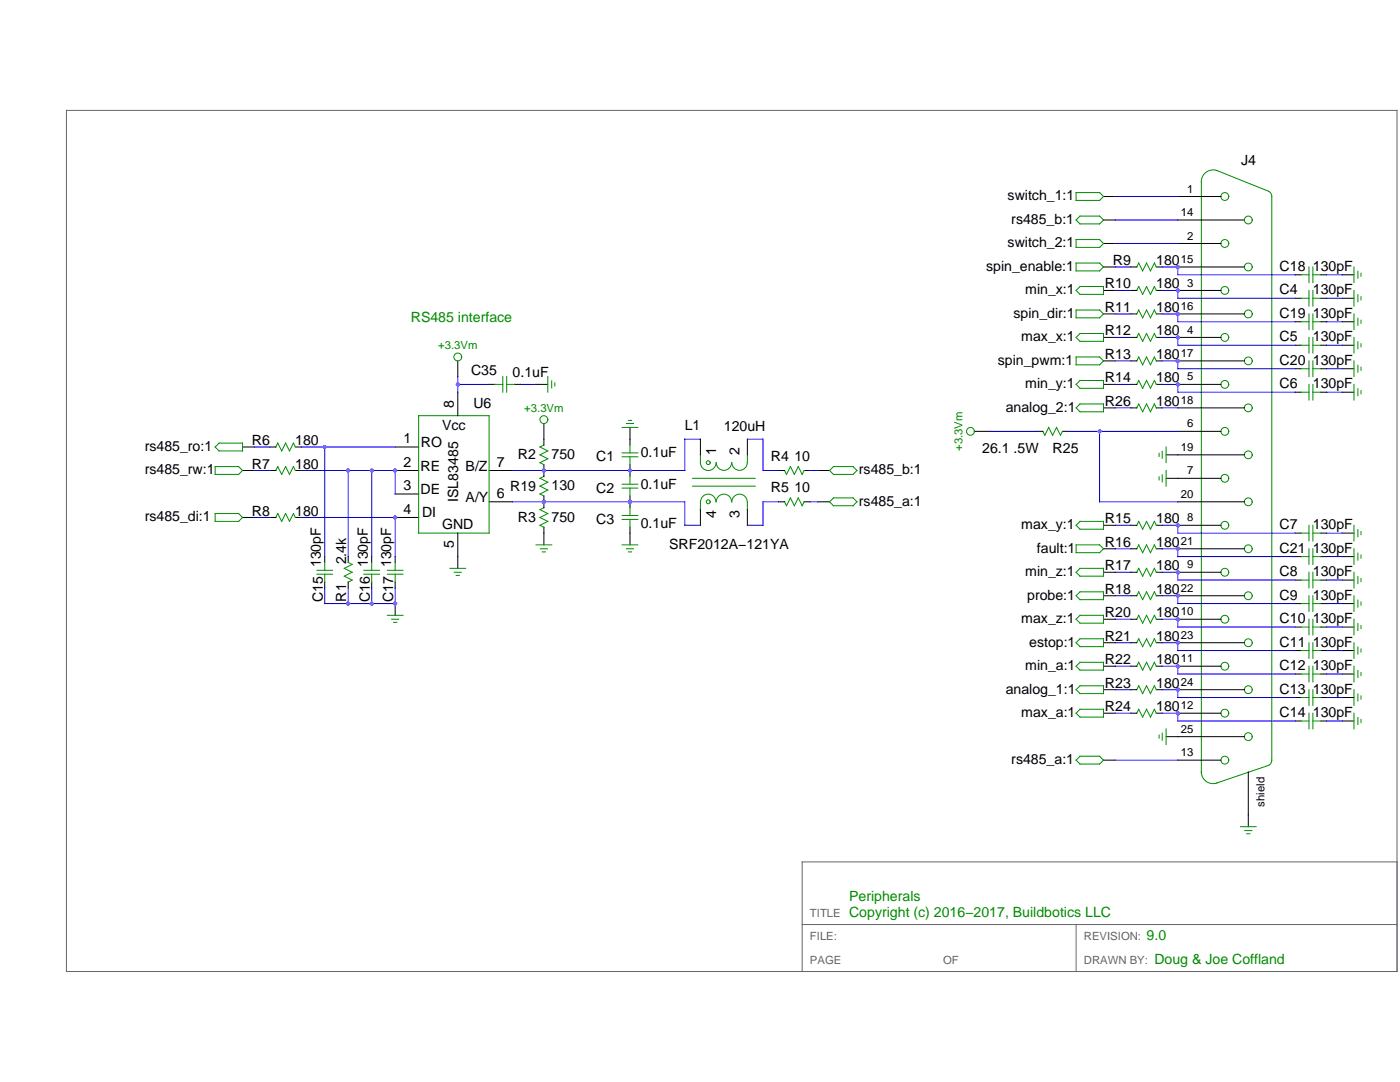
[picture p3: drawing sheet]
<svg xmlns="http://www.w3.org/2000/svg" width="279mm" height="216mm" viewBox="0 0 279 216" stroke-linecap="round" stroke-linejoin="round" font-family="sans-serif">
<path d="M13.3 22h265.5v171.9h-265.5zM278.8 172h-118.7v21.9M160.1 184.5h118.7M214.8 184.5v9.4" fill="none" stroke="#666" stroke-width=".2"/>
<g fill="none" stroke="#000" stroke-width=".2">
<path d="M91.4 72v3.1M91.4 78.3v4.6M97.6 76.7h1.2M102.7 76.7h1.2M48.4 89.2h2.3M48.4 93.9h2.3M78.9 89.2h4.7M78.9 93.9h4.7M78.9 98.6h4.7M97.6 93.9h4.7M48.4 103.3h2.3M78.9 103.3h4.7"/>
<path d="M91.4 106.4v4.7M97.6 100.1h4.7"/>
</g>
<g fill="none" stroke="#008b00" stroke-width=".2">
<path d="M98.8 76.7h1.5M100.3 75.1v3.2M101.1 75.1v3.2M101.1 76.7h1.6M42.9 93.1h4.7l.8 .8-.8 .8h-4.7zM43.7 88.4h4.7v1.6h-4.7l-.8-.8zM83.6 82.9h14v23.5h-14zM42.9 102.5h4.7l.8 .8-.8 .7h-4.7z"/>
<circle cx="91.4" cy="71.2" r=".78"/>
</g>
<path d="M91.4 76.7h6.2M91.4 75.1v3.2M103.9 76.7h3.1" fill="none" stroke="#00f" stroke-width=".2"/>
<g fill="#a020f0">
<circle cx="78.9" cy="103.3" r=".39"/>
<circle cx="78.9" cy="93.9" r=".39"/>
</g>
<path d="M108.5 95.1l-.7 .3 1.5 .8-1.5 .8 1.5 .8-1.5 .8 .7 .4" fill="none" stroke="#008b00" stroke-width=".2"/>
<path d="M108.5 93.9v1.2M108.5 99v1.1" fill="none" stroke="#000" stroke-width=".2"/>
<g fill="#a020f0">
<circle cx="108.5" cy="93.9" r=".39"/>
<circle cx="108.5" cy="100.1" r=".39"/>
</g>
<path d="M78.9 93.9v4.7M102.3 93.9h34.4M102.3 100.1h34.4" fill="none" stroke="#00f" stroke-width=".2"/>
<g fill="none" stroke="#000" stroke-width=".2">
<path d="M220.2 58h2.4M220.2 53.3h2.4M220.2 43.9h2.4M107 76.7h2.3M220.2 76.7h2.4M220.2 72h2.4M220.2 67.3h2.4M220.2 62.6h2.4M163.2 93.9h2.4M194.5 86.1h3.1M232.7 90.8h2.4M232.7 95.4h2.4"/>
<path d="M69.5 111.1v1.1M69.5 116.1v1.2M91.4 111.1v2.3M163.2 100.1h2.4M220.2 104.8h2.4M220.2 118.9h2.4M220.2 109.5h2.4M220.2 114.2h2.4M78.9 120.4v2.4M220.2 132.9h2.4M220.2 123.6h2.4M220.2 128.2h2.4"/>
<path d="M220.2 142.3h2.4M220.2 151.7h2.4"/>
</g>
<g fill="none" stroke="#008b00" stroke-width=".2">
<path d="M214.8 58l.7-.8h4.7v1.5h-4.7zM214.8 52.5h4.6l.8 .8-.8 .8h-4.6zM214.8 43.9l.7-.8h3.9l.8 .8-.8 .8h-3.9zM109.3 75.1v3.2M110.1 76v1.4M110.7 76.4v.6M214.8 67.3l.7-.8h4.7v1.6h-4.7zM214.8 76.7l.7-.8h4.7v1.6h-4.7zM214.8 61.9h4.6l.8 .7-.8 .8h-4.6zM214.8 71.2h4.6l.8 .8-.8 .8h-4.6zM166.3 93.1h3.9l.8 .8-.8 .8h-3.9l-.7-.8zM166.3 99.3h3.9l.8 .8-.8 .8h-3.9l-.7-.8z"/>
<path d="M231.3 90.4v.7M231.3 95.1v.7M231.9 90.1v1.4M231.9 94.7v1.4M232.7 89.2v3.1M232.7 93.9v3.1M69.5 112.2l.8 .4-1.6 .8 1.6 .8-1.6 .8 1.6 .8-.8 .3M89.8 113.4h3.1M90.7 114.2h1.4M91 114.8h.7M214.8 104.8l.7-.8h4.7v1.6h-4.7zM214.8 108.7h4.6l.8 .8-.8 .8h-4.6z"/>
<path d="M215.5 113.4h4.7v1.6h-4.7l-.7-.8zM215.5 118.1h4.7v1.6h-4.7l-.7-.8zM77.3 122.8h3.1M78.2 123.6h1.4M78.6 124.2h.6M214.8 123.6l.7-.8h4.7v1.5h-4.7zM214.8 128.2l.7-.7h4.7v1.5h-4.7zM214.8 132.9l.7-.7h4.7v1.5h-4.7zM214.8 142.3l.7-.8h4.7v1.6h-4.7zM214.8 151.7l.7-.8h3.9l.8 .8-.8 .8h-3.9z"/>
<circle cx="193.7" cy="86.1" r=".78"/>
</g>
<circle cx="78.9" cy="120.4" r=".39" fill="#a020f0"/>
<path d="M108.5 101.3l-.7 .4 1.5 .8-1.5 .8 1.5 .7-1.5 .8 .7 .4" fill="none" stroke="#008b00" stroke-width=".2"/>
<path d="M108.5 100.1v1.2M108.5 105.2v1.2" fill="none" stroke="#000" stroke-width=".2"/>
<circle cx="108.5" cy="100.1" r=".39" fill="#a020f0"/>
<path d="M108.5 87.6v1.2M108.5 92.7v1.2M108.5 106.4v2.3" fill="none" stroke="#000" stroke-width=".2"/>
<path d="M108.5 88.8l-.7 .4 1.5 .8-1.5 .8 1.5 .7-1.5 .8 .7 .4M107 108.7h3.1M107.8 109.5h1.4M108.2 110.1h.7" fill="none" stroke="#008b00" stroke-width=".2"/>
<circle cx="108.5" cy="93.9" r=".39" fill="#a020f0"/>
<path d="M108.5 84.5v3.1M125.7 93.9v1.2M125.7 99v1.1M155.4 93.9h1.2M160.5 93.9h1.2M155.4 100.1h1.2M160.5 100.1h1.2" fill="none" stroke="#000" stroke-width=".2"/>
<g fill="none" stroke="#008b00" stroke-width=".2">
<path d="M124.2 97.4h3.1M124.2 96.6h3.1M125.7 95.1v1.5M125.7 97.4v1.6M156.6 93.9l.4 .8 .7-1.6 .8 1.6 .8-1.6 .8 1.6 .4-.8M156.6 100.1l.4 .8 .7-1.6 .8 1.6 .8-1.6 .8 1.6 .4-.8"/>
<circle cx="108.5" cy="83.7" r=".78"/>
</g>
<path d="M161.7 93.9h1.5M161.7 100.1h1.5" fill="none" stroke="#00f" stroke-width=".2"/>
<g fill="#a020f0">
<circle cx="125.7" cy="100.1" r=".39"/>
<circle cx="125.7" cy="93.9" r=".39"/>
</g>
<path d="M125.7 100.1v1.2M125.7 105.2v1.2" fill="none" stroke="#000" stroke-width=".2"/>
<path d="M124.2 103.6h3.1M124.2 102.9h3.1M125.7 101.3v1.6M125.7 103.6v1.6" fill="none" stroke="#008b00" stroke-width=".2"/>
<circle cx="125.7" cy="100.1" r=".39" fill="#a020f0"/>
<path d="M125.7 87.6v1.2M125.7 92.7v1.2" fill="none" stroke="#000" stroke-width=".2"/>
<path d="M124.2 91.1h3.1M124.2 90.4h3.1M125.7 88.8v1.6M125.7 91.1v1.6" fill="none" stroke="#008b00" stroke-width=".2"/>
<circle cx="125.7" cy="93.9" r=".39" fill="#a020f0"/>
<g fill="none" stroke="#000" stroke-width=".2">
<path d="M235.1 39.2h8.6M235.1 58h8.6M235.1 53.3h13.2M235.1 48.6h8.6M235.1 43.9h13.2M235.1 76.7h8.6M235.1 72h13.2M235.1 67.3h8.6M235.1 62.6h13.2M125.7 85.3v2.3M139.8 87.6v3.2M149.2 87.6v3.2"/>
<path d="M235.1 95.4h8.6M235.1 90.8h13.2M235.1 86.1h8.6M235.1 81.4h13.2M125.7 106.4v2.3M139.8 101.7v3.1M149.2 101.7v3.1M235.1 118.9h13.2M235.1 114.2h8.6M235.1 109.5h13.2M235.1 104.8h8.6M235.1 100.1h13.2"/>
<path d="M235.1 137.6h13.2M235.1 132.9h8.6M235.1 128.2h13.2M235.1 123.6h8.6M235.1 151.7h8.6M235.1 147h13.2M235.1 142.3h8.6M249.1 154v8.6"/>
</g>
<g fill="none" stroke="#008b00" stroke-width=".2">
<path d="M253.2 38.2l-10.3-4.2a2.34 2.34 0 0 0-3.1 2.2v118M253.2 38.2a1.17 1.17 0 0 1 .6 1v112.5a1.17 1.17 0 0 1-.6 1M124.2 85.3h3.1M125 84.5h1.4M125.4 83.9h.6M138.2 95.4h12.5M138.2 97h12.5M139.8 90.8v1.5a1.56 1.56 0 0 0 1.5 1.6 1.56 1.56 0 0 0 1.6-1.6M142.9 92.3a1.53 1.53 0 0 0 1.6 1.6 1.53 1.53 0 0 0 1.5-1.6M146.1 92.3a1.53 1.53 0 0 0 1.5 1.6 1.53 1.53 0 0 0 1.5-1.6M149.2 90.8v1.5M124.2 108.7h3.1"/>
<path d="M125 109.5h1.4M125.4 110.1h.6M142.9 100.1a1.53 1.53 0 0 0-1.6-1.5 1.53 1.53 0 0 0-1.5 1.5v1.6M142.9 100.1a1.53 1.53 0 0 1 1.6-1.5 1.53 1.53 0 0 1 1.5 1.5M146.1 100.1a1.53 1.53 0 0 1 1.5-1.5 1.53 1.53 0 0 1 1.5 1.5M149.2 100.1v1.6M239.8 154a2.34 2.34 0 0 0 3.1 2.2M253.2 152.7l-10.4 3.5"/>
<circle cx="244.4" cy="39.2" r=".78"/>
<circle cx="244.4" cy="48.6" r=".78"/>
<circle cx="244.4" cy="58" r=".78"/>
<circle cx="249.1" cy="53.3" r=".78"/>
<circle cx="249.1" cy="43.9" r=".78"/>
<circle cx="244.4" cy="67.3" r=".78"/>
<circle cx="244.4" cy="76.7" r=".78"/>
<circle cx="249.1" cy="72" r=".78"/>
<circle cx="249.1" cy="62.6" r=".78"/>
<circle cx="141.3" cy="92.3" r=".39"/>
<circle cx="244.4" cy="86.1" r=".78"/>
<circle cx="244.4" cy="95.4" r=".78"/>
<circle cx="249.1" cy="81.4" r=".78"/>
<circle cx="249.1" cy="90.8" r=".78"/>
<circle cx="141.3" cy="100.1" r=".39"/>
<circle cx="244.4" cy="114.2" r=".78"/>
<circle cx="244.4" cy="104.8" r=".78"/>
<circle cx="249.1" cy="118.9" r=".78"/>
<circle cx="249.1" cy="100.1" r=".78"/>
<circle cx="249.1" cy="109.5" r=".78"/>
<circle cx="244.4" cy="123.6" r=".78"/>
<circle cx="244.4" cy="132.9" r=".78"/>
<circle cx="249.1" cy="137.6" r=".78"/>
<circle cx="249.1" cy="128.2" r=".78"/>
<circle cx="244.4" cy="151.7" r=".78"/>
<circle cx="244.4" cy="142.3" r=".78"/>
<circle cx="249.1" cy="147" r=".78"/>
</g>
<path d="M139.8 87.6h-3.1v6.3M149.2 87.6h3.1v6.3h3.1M136.7 100.1v4.7h3.1M155.4 100.1h-3.1v4.7h-3.1" fill="none" stroke="#00f" stroke-width=".2"/>
<g fill="#a020f0">
<circle cx="235.1" cy="142.3" r=".39"/>
<circle cx="235.1" cy="137.6" r=".39"/>
<circle cx="235.1" cy="132.9" r=".39"/>
<circle cx="235.1" cy="128.2" r=".39"/>
<circle cx="235.1" cy="123.6" r=".39"/>
<circle cx="235.1" cy="118.9" r=".39"/>
<circle cx="235.1" cy="114.2" r=".39"/>
<circle cx="235.1" cy="109.5" r=".39"/>
<circle cx="235.1" cy="104.8" r=".39"/>
<circle cx="235.1" cy="76.7" r=".39"/>
<circle cx="235.1" cy="72" r=".39"/>
<circle cx="235.1" cy="67.3" r=".39"/>
<circle cx="235.1" cy="62.6" r=".39"/>
<circle cx="235.1" cy="58" r=".39"/>
<circle cx="235.1" cy="53.3" r=".39"/>
</g>
<g fill="none" stroke="#000" stroke-width=".2">
<path d="M220.2 39.2h2.4M220.2 48.6h2.4M225.7 58h1.2M225.7 53.3h1.2M230.8 58h1.1M230.8 53.3h1.1M258.5 59.5h1.2M258.5 54.8h1.2M263.6 59.5h1.1M263.6 54.8h1.1M267.9 59.5h2.3M267.9 54.8h2.3"/>
<path d="M225.7 76.7h1.2M225.7 72h1.2M225.7 67.3h1.2M225.7 62.6h1.2M230.8 76.7h1.1M230.8 72h1.1M230.8 67.3h1.1M230.8 62.6h1.1M258.5 68.9h1.2M258.5 78.3h1.2M258.5 73.6h1.2M258.5 64.2h1.2"/>
<path d="M263.6 68.9h1.1M263.6 78.3h1.1M263.6 73.6h1.1M263.6 64.2h1.1M267.9 68.9h2.3M267.9 78.3h2.3M267.9 73.6h2.3M267.9 64.2h2.3M53.9 93.9h1.1M53.9 89.2h1.1M58.9 93.9h1.2M58.9 89.2h1.2"/>
<path d="M207 86.1h1.1M212 86.1h1.2M220.2 81.4h2.4M225.7 81.4h1.2M230.8 81.4h1.1M53.9 103.3h1.1M58.9 103.3h1.2M64.8 111.1v1.1M64.8 116.1v1.2M74.2 111.1v1.1M74.2 116.1v1.2M78.9 111.1v1.1"/>
<path d="M78.9 116.1v1.2M225.7 118.9h1.2M225.7 114.2h1.2M225.7 109.5h1.2M225.7 104.8h1.2M230.8 118.9h1.1M230.8 114.2h1.1M230.8 109.5h1.1M230.8 104.8h1.1M258.5 106.4h1.2M258.5 115.8h1.2M258.5 111.1h1.2"/>
<path d="M263.6 106.4h1.1M263.6 115.8h1.1M263.6 111.1h1.1M267.9 106.4h2.3M267.9 115.8h2.3M267.9 111.1h2.3M220.2 137.6h2.4M225.7 137.6h1.2M225.7 132.9h1.2M225.7 128.2h1.2M225.7 123.6h1.2M230.8 137.6h1.1"/>
<path d="M230.8 132.9h1.1M230.8 128.2h1.1M230.8 123.6h1.1M258.5 120.4h1.2M258.5 125.1h1.2M258.5 129.8h1.2M258.5 134.5h1.2M258.5 139.2h1.2M263.6 120.4h1.1M263.6 125.1h1.1M263.6 129.8h1.1M263.6 134.5h1.1"/>
<path d="M263.6 139.2h1.1M267.9 120.4h2.3M267.9 125.1h2.3M267.9 129.8h2.3M267.9 134.5h2.3M267.9 139.2h2.3M225.7 142.3h1.2M230.8 142.3h1.1M232.7 147h2.4M258.5 143.9h1.2M263.6 143.9h1.1M267.9 143.9h2.3"/>
<path d="M249.1 162.6v2.4"/>
</g>
<g fill="none" stroke="#008b00" stroke-width=".2">
<path d="M214.8 38.4h4.6l.8 .8-.8 .8h-4.6zM214.8 47.8h4.6l.8 .8-.8 .8h-4.6zM226.9 58l.4-.8 .7 1.5 .8-1.5 .8 1.5 .8-1.5 .4 .8M226.9 53.3l.4-.8 .7 1.6 .8-1.6 .8 1.6 .8-1.6 .4 .8M259.7 59.5h1.5M259.7 54.8h1.5M261.2 53.3v3.1M261.2 58v3.1M262 53.3v3.1M262 58v3.1M262 59.5h1.6M262 54.8h1.6"/>
<path d="M270.2 53.3v3.1M270.2 58v3.1M271 54.1v1.4M271 58.8v1.4M271.6 54.5v.6M271.6 59.2v.6M226.9 76.7l.4-.8 .7 1.6 .8-1.6 .8 1.6 .8-1.6 .4 .8M226.9 72l.4-.8 .7 1.6 .8-1.6 .8 1.6 .8-1.6 .4 .8M226.9 67.3l.4-.8 .7 1.6 .8-1.6 .8 1.6 .8-1.6 .4 .8M226.9 62.6l.4-.7 .7 1.5 .8-1.5 .8 1.5 .8-1.5 .4 .7M259.7 68.9h1.5M259.7 78.3h1.5"/>
<path d="M259.7 73.6h1.5M259.7 64.2h1.5M261.2 62.6v3.2M261.2 67.3v3.2M261.2 72v3.1M261.2 76.7v3.1M262 62.6v3.2M262 67.3v3.2M262 72v3.1M262 76.7v3.1M262 68.9h1.6M262 78.3h1.6"/>
<path d="M262 73.6h1.6M262 64.2h1.6M270.2 62.6v3.2M270.2 67.3v3.2M270.2 72v3.1M270.2 76.7v3.1M271 63.5v1.4M271 68.2v1.4M271 72.9v1.4M271 77.6v1.4M271.6 63.9v.6M271.6 68.6v.6"/>
<path d="M271.6 73.3v.6M271.6 78v.6M55 93.9l.4-.8 .8 1.6 .8-1.6 .8 1.6 .8-1.6 .3 .8M55 89.2l.4-.8 .8 1.6 .8-1.6 .8 1.6 .8-1.6 .3 .8M208.1 86.1l.4 .8 .8-1.6 .8 1.6 .8-1.6 .7 1.6 .4-.8M214.8 81.4l.7-.8h4.7v1.6h-4.7zM226.9 81.4l.4-.8 .7 1.6 .8-1.6 .8 1.6 .8-1.6 .4 .8M55 103.3l.4-.8 .8 1.5 .8-1.5 .8 1.5 .8-1.5 .3 .8M63.2 114.6h3.2M63.2 113.8h3.2M64.8 112.2v1.6M64.8 114.6v1.5"/>
<path d="M72.6 114.6h3.1M72.6 113.8h3.1M74.2 112.2v1.6M74.2 114.6v1.5M77.3 114.6h3.1M77.3 113.8h3.1M78.9 112.2v1.6M78.9 114.6v1.5M226.9 118.9l.4-.8 .7 1.6 .8-1.6 .8 1.6 .8-1.6 .4 .8M226.9 114.2l.4-.8 .7 1.6 .8-1.6 .8 1.6 .8-1.6 .4 .8M226.9 109.5l.4-.8 .7 1.6 .8-1.6 .8 1.6 .8-1.6 .4 .8M226.9 104.8l.4-.8 .7 1.6 .8-1.6 .8 1.6 .8-1.6 .4 .8"/>
<path d="M259.7 106.4h1.5M259.7 115.8h1.5M259.7 111.1h1.5M261.2 104.8v3.1M261.2 109.5v3.1M261.2 114.2v3.1M261.2 118.9v3.1M262 104.8v3.1M262 109.5v3.1M262 114.2v3.1M262 118.9v3.1M262 106.4h1.6"/>
<path d="M262 115.8h1.6M262 111.1h1.6M270.2 104.8v3.1M270.2 109.5v3.1M270.2 114.2v3.1M270.2 118.9v3.1M271 105.7v1.4M271 110.4v1.4M271 115v1.5M271 119.7v1.4M271.6 106.1v.6M271.6 110.8v.6"/>
<path d="M271.6 115.4v.7M214.8 137.6l.7-.8h4.7v1.6h-4.7zM226.9 137.6l.4-.8 .7 1.6 .8-1.6 .8 1.6 .8-1.6 .4 .8M226.9 132.9l.4-.7 .7 1.5 .8-1.5 .8 1.5 .8-1.5 .4 .7M226.9 128.2l.4-.7 .7 1.5 .8-1.5 .8 1.5 .8-1.5 .4 .7M226.9 123.6l.4-.8 .7 1.5 .8-1.5 .8 1.5 .8-1.5 .4 .8M259.7 120.4h1.5M259.7 125.1h1.5M259.7 129.8h1.5M259.7 134.5h1.5M259.7 139.2h1.5M261.2 123.6v3.1"/>
<path d="M261.2 128.2v3.2M261.2 132.9v3.2M261.2 137.6v3.1M262 123.6v3.1M262 128.2v3.2M262 132.9v3.2M262 137.6v3.1M262 120.4h1.6M262 125.1h1.6M262 129.8h1.6M262 134.5h1.6M262 139.2h1.6"/>
<path d="M270.2 123.6v3.1M270.2 128.2v3.2M270.2 132.9v3.2M270.2 137.6v3.1M271 124.4v1.4M271 129.1v1.4M271 133.8v1.4M271 138.5v1.4M271.6 120.1v.6M271.6 124.8v.6M271.6 129.5v.6M271.6 134.2v.6"/>
<path d="M271.6 138.9v.6M226.9 142.3l.4-.8 .7 1.6 .8-1.6 .8 1.6 .8-1.6 .4 .8M231.3 146.7v.6M231.9 146.3v1.4M232.7 145.4v3.2M259.7 143.9h1.5M261.2 142.3v3.1M262 142.3v3.1M262 143.9h1.6M270.2 142.3v3.1M271 143.2v1.4M271.6 143.6v.6"/>
<path d="M247.6 165h3.1M248.4 165.7h1.4M248.8 166.4h.6"/>
</g>
<g fill="none" stroke="#00f" stroke-width=".2">
<path d="M222.6 39.2h12.5M222.6 43.9h12.5M222.6 48.6h12.5M222.6 58h3.1M222.6 53.3h3.1M231.9 58h3.2v1.5h23.4M231.9 53.3h3.2v1.5h23.4M264.7 59.5h3.2M264.7 54.8h3.2M222.6 76.7h3.1M222.6 72h3.1M222.6 67.3h3.1"/>
<path d="M222.6 62.6h3.1M231.9 62.6h3.2v1.6h23.4M231.9 67.3h3.2v1.6h23.4M231.9 72h3.2v1.6h23.4M231.9 76.7h3.2v1.6h23.4M264.7 68.9h3.2M264.7 78.3h3.2M264.7 73.6h3.2M264.7 64.2h3.2M50.7 93.9h3.2M50.7 89.2h3.2M60.1 93.9h18.8"/>
<path d="M60.1 89.2h18.8M64.8 89.2v21.9M69.5 93.9v17.2M74.2 93.9v17.2M197.6 86.1h9.4M213.2 86.1h21.9M219.4 86.1v14h15.7M222.6 81.4h3.1M231.9 81.4h3.2M50.7 103.3h3.2M60.1 103.3h18.8v7.8M64.8 117.3v3.1h14.1v-3.1"/>
<path d="M69.5 117.3v3.1M74.2 117.3v3.1M222.6 118.9h3.1M222.6 114.2h3.1M222.6 109.5h3.1M222.6 104.8h3.1M231.9 104.8h3.2v1.6h23.4M231.9 109.5h3.2v1.6h23.4M231.9 114.2h3.2v1.6h23.4M231.9 118.9h3.2v1.5h23.4M264.7 106.4h3.2M264.7 115.8h3.2"/>
<path d="M264.7 111.1h3.2M222.6 137.6h3.1M222.6 132.9h3.1M222.6 128.2h3.1M222.6 123.6h3.1M231.9 123.6h3.2v1.5h23.4M231.9 128.2h3.2v1.6h23.4M231.9 132.9h3.2v1.6h23.4M231.9 137.6h3.2v1.6h23.4M264.7 120.4h3.2M264.7 125.1h3.2M264.7 129.8h3.2"/>
<path d="M264.7 134.5h3.2M264.7 139.2h3.2M222.6 151.7h12.5M222.6 142.3h3.1M231.9 142.3h3.2v1.6h23.4M264.7 143.9h3.2"/>
</g>
<g fill="#a020f0">
<circle cx="91.4" cy="76.7" r=".39"/>
<circle cx="78.9" cy="103.3" r=".39"/>
<circle cx="78.9" cy="93.9" r=".39"/>
<circle cx="108.5" cy="93.9" r=".39"/>
<circle cx="108.5" cy="100.1" r=".39"/>
<circle cx="125.7" cy="93.9" r=".39"/>
<circle cx="125.7" cy="100.1" r=".39"/>
<circle cx="78.9" cy="120.4" r=".39"/>
<circle cx="235.1" cy="142.3" r=".39"/>
<circle cx="235.1" cy="137.6" r=".39"/>
<circle cx="235.1" cy="132.9" r=".39"/>
<circle cx="235.1" cy="128.2" r=".39"/>
<circle cx="235.1" cy="123.6" r=".39"/>
<circle cx="235.1" cy="118.9" r=".39"/>
<circle cx="235.1" cy="114.2" r=".39"/>
<circle cx="235.1" cy="109.5" r=".39"/>
<circle cx="235.1" cy="104.8" r=".39"/>
<circle cx="235.1" cy="76.7" r=".39"/>
<circle cx="235.1" cy="72" r=".39"/>
<circle cx="235.1" cy="67.3" r=".39"/>
<circle cx="235.1" cy="62.6" r=".39"/>
<circle cx="235.1" cy="58" r=".39"/>
<circle cx="235.1" cy="53.3" r=".39"/>
<circle cx="74.2" cy="93.9" r=".39"/>
<circle cx="74.2" cy="120.4" r=".39"/>
<circle cx="64.8" cy="89.2" r=".39"/>
<circle cx="69.5" cy="93.9" r=".39"/>
<circle cx="69.5" cy="120.4" r=".39"/>
<circle cx="219.4" cy="86.1" r=".39"/>
</g>
<g font-size="2.8">
<text x="247.7" y="33">J4</text>
<text x="201.1" y="40">switch_1:1</text>
<text x="201.8" y="44.8">rs485_b:1</text>
<text x="201.1" y="49.4">switch_2:1</text>
<text x="222.1" y="52.9">R9</text>
<text x="230.8" y="52.9">180</text>
<text x="196.8" y="54.1">spin_enable:1</text>
<text x="204.6" y="58.7">min_x:1</text>
<text x="220.5" y="57.6">R10</text>
<text x="230.8" y="57.6">180</text>
<text x="255.4" y="58.7">C4</text>
<text x="255.4" y="54.1">C18 130pF</text>
<text x="262" y="58.7">130pF</text>
<text x="202.3" y="63.4">spin_dir:1</text>
<text x="220.5" y="62.3">R11</text>
<text x="230.8" y="62.3">180</text>
<text x="255.4" y="63.4">C19 130pF</text>
<text x="203.8" y="68.1">max_x:1</text>
<text x="220.5" y="71.6">R13</text>
<text x="220.5" y="66.9">R12</text>
<text x="230.8" y="71.6">180</text>
<text x="230.8" y="66.9">180</text>
<text x="255.4" y="68.1">C5</text>
<text x="262" y="68.1">130pF</text>
<text x="94" y="74.9">C35</text>
<text x="102.3" y="75.1">0.1uF</text>
<text x="199.1" y="72.8">spin_pwm:1</text>
<text x="204.6" y="77.5">min_y:1</text>
<text x="220.5" y="76.3">R14</text>
<text x="230.8" y="76.3">180</text>
<text x="255.4" y="77.5">C6</text>
<text x="255.4" y="72.8">C20 130pF</text>
<text x="262" y="77.5">130pF</text>
<text x="90.6" y="81.5" transform="rotate(-90 90.6 81.5)">8</text>
<text x="94.5" y="81.4">U6</text>
<text x="200.7" y="82.2">analog_2:1</text>
<text x="220.5" y="81">R26</text>
<text x="230.8" y="81">180</text>
<text x="28.9" y="90">rs485_ro:1</text>
<text x="50.3" y="88.8">R6</text>
<text x="58.9" y="88.8">180</text>
<text x="80.5" y="88.5">1</text>
<text x="84" y="89.2">RO</text>
<text x="88.2" y="85.8">Vcc</text>
<text x="136.7" y="85.8">L1</text>
<text x="144.5" y="86.1">120uH</text>
<text x="28.9" y="94.7">rs485_rw:1</text>
<text x="50.3" y="93.5">R7</text>
<text x="58.9" y="93.5">180</text>
<text x="80.5" y="93.2">2</text>
<text x="83.9" y="93.9">RE</text>
<text x="92.9" y="93.9">B/Z</text>
<text x="99.2" y="93.1">7</text>
<text x="103.4" y="91.6">R2</text>
<text x="110.1" y="91.6">750</text>
<text x="119" y="92.1">C1</text>
<text x="127.9" y="91.2">0.1uF</text>
<text x="142.9" y="90.8" transform="rotate(-90 142.9 90.8)">1</text>
<text x="147.6" y="90.8" transform="rotate(-90 147.6 90.8)">2</text>
<text x="153.8" y="91.9">R4 10</text>
<text x="171.4" y="94.7">rs485_b:1</text>
<text x="196" y="90.4">26.1 .5W</text>
<text x="210.1" y="90.4">R25</text>
<text x="80.5" y="97.9">3</text>
<text x="83.9" y="98.6">DE</text>
<text x="91.4" y="100.2" transform="rotate(-90 91.4 100.2)">ISL83485</text>
<text x="92.9" y="100.1">A/Y</text>
<text x="99.2" y="99.3">6</text>
<text x="101.8" y="97.9">R19</text>
<text x="110.1" y="97.8">130</text>
<text x="119" y="98.3">C2</text>
<text x="127.9" y="97.5">0.1uF</text>
<text x="153.8" y="98.2">R5 10</text>
<text x="171.4" y="100.9">rs485_a:1</text>
<text x="28.9" y="104">rs485_di:1</text>
<text x="50.3" y="102.9">R8</text>
<text x="58.9" y="102.9">180</text>
<text x="80.5" y="102.6">4</text>
<text x="84.2" y="103.3">DI</text>
<text x="88.2" y="105.6">GND</text>
<text x="103.4" y="104.1">R3</text>
<text x="110.1" y="104.1">750</text>
<text x="119" y="104.6">C3</text>
<text x="127.9" y="105.3">0.1uF</text>
<text x="142.9" y="103.3" transform="rotate(-90 142.9 103.3)">4</text>
<text x="147.6" y="103.3" transform="rotate(-90 147.6 103.3)">3</text>
<text x="203.8" y="105.6">max_y:1</text>
<text x="220.5" y="104.4">R15</text>
<text x="230.8" y="104.4">180</text>
<text x="255.4" y="105.6">C7</text>
<text x="262" y="105.6">130pF</text>
<text x="64" y="113.2" transform="rotate(-90 64 113.2)">130pF</text>
<text x="69.1" y="112.6" transform="rotate(-90 69.1 112.6)">2.4k</text>
<text x="73.4" y="113.2" transform="rotate(-90 73.4 113.2)">130pF</text>
<text x="78.1" y="113.2" transform="rotate(-90 78.1 113.2)">130pF</text>
<text x="90.6" y="109.4" transform="rotate(-90 90.6 109.4)">5</text>
<text x="133.5" y="109.5">SRF2012A−121YA</text>
<text x="207" y="110.3">fault:1</text>
<text x="220.5" y="113.8">R17</text>
<text x="220.5" y="109.1">R16</text>
<text x="230.8" y="113.8">180</text>
<text x="230.8" y="109.1">180</text>
<text x="255.4" y="110.3">C21 130pF</text>
<text x="204.6" y="115">min_z:1</text>
<text x="205" y="119.7">probe:1</text>
<text x="220.5" y="118.5">R18</text>
<text x="230.8" y="118.5">180</text>
<text x="255.4" y="115">C8</text>
<text x="255.4" y="119.7">C9</text>
<text x="262" y="115">130pF</text>
<text x="262" y="119.7">130pF</text>
<text x="64.4" y="120.1" transform="rotate(-90 64.4 120.1)">C15</text>
<text x="69.1" y="120" transform="rotate(-90 69.1 120)">R1</text>
<text x="73.8" y="120.1" transform="rotate(-90 73.8 120.1)">C16</text>
<text x="78.5" y="120.1" transform="rotate(-90 78.5 120.1)">C17</text>
<text x="203.8" y="124.3">max_z:1</text>
<text x="220.5" y="123.2">R20</text>
<text x="230.8" y="123.2">180</text>
<text x="255.4" y="124.3">C10</text>
<text x="262" y="124.3">130pF</text>
<text x="205.4" y="129">estop:1</text>
<text x="220.5" y="127.9">R21</text>
<text x="230.8" y="127.9">180</text>
<text x="255.4" y="129">C11</text>
<text x="262" y="129">130pF</text>
<text x="204.6" y="133.7">min_a:1</text>
<text x="220.5" y="137.2">R23</text>
<text x="220.5" y="132.5">R22</text>
<text x="230.8" y="137.2">180</text>
<text x="230.8" y="132.5">180</text>
<text x="255.4" y="133.7">C12</text>
<text x="262" y="133.7">130pF</text>
<text x="200.7" y="138.4">analog_1:1</text>
<text x="203.8" y="143.1">max_a:1</text>
<text x="220.5" y="141.9">R24</text>
<text x="230.8" y="141.9">180</text>
<text x="255.4" y="138.4">C13</text>
<text x="255.4" y="143.1">C14</text>
<text x="262" y="138.4">130pF</text>
<text x="262" y="143.1">130pF</text>
<text x="201.8" y="152.5">rs485_a:1</text>
</g>
<g font-size="2.8" fill="#008b00">
<text x="82" y="64.2">RS485 interface</text>
<text x="169.5" y="179.8">Peripherals</text>
<text x="169.5" y="182.9">Copyright (c) 2016−2017, Buildbotics LLC</text>
<text x="228.8" y="187.6">9.0</text>
<text x="230.4" y="192.3">Doug &amp; Joe Coffland</text>
</g>
<g font-size="2.3">
<text x="236.9" y="38.4">1</text>
<text x="235.7" y="43.1">14</text>
<text x="236.9" y="47.8">2</text>
<text x="235.7" y="52.5">15</text>
<text x="236.9" y="57.2">3</text>
<text x="235.7" y="61.9">16</text>
<text x="235.7" y="71.2">17</text>
<text x="236.9" y="66.5">4</text>
<text x="236.9" y="75.9">5</text>
<text x="235.7" y="80.6">18</text>
<text x="235.7" y="90">19</text>
<text x="236.9" y="85.3">6</text>
<text x="236.9" y="94.7">7</text>
<text x="235.7" y="99.3">20</text>
<text x="236.9" y="104">8</text>
<text x="235.7" y="108.7">21</text>
<text x="236.9" y="113.4">9</text>
<text x="235.7" y="118.1">22</text>
<text x="235.7" y="122.8">10</text>
<text x="235.7" y="127.5">23</text>
<text x="235.7" y="136.8">24</text>
<text x="235.7" y="132.2">11</text>
<text x="235.7" y="141.5">12</text>
<text x="235.7" y="146.2">25</text>
<text x="235.7" y="150.9">13</text>
<text x="252.3" y="161" transform="rotate(-90 252.3 161)">shield</text>
</g>
<g font-size="2.3" fill="#008b00">
<text x="87.5" y="69.7">+3.3Vm</text>
<text x="104.6" y="82.2">+3.3Vm</text>
<text x="192.1" y="90" transform="rotate(-90 192.1 90)">+3.3Vm</text>
</g>
<g font-size="2.3" fill="#666">
<text x="161.7" y="182.9">TITLE</text>
<text x="161.7" y="187.6">FILE:</text>
<text x="216.3" y="187.6">REVISION:</text>
<text x="161.7" y="192.3">PAGE</text>
<text x="188.2" y="192.3">OF</text>
<text x="216.3" y="192.3">DRAWN BY:</text>
</g>
</svg>
